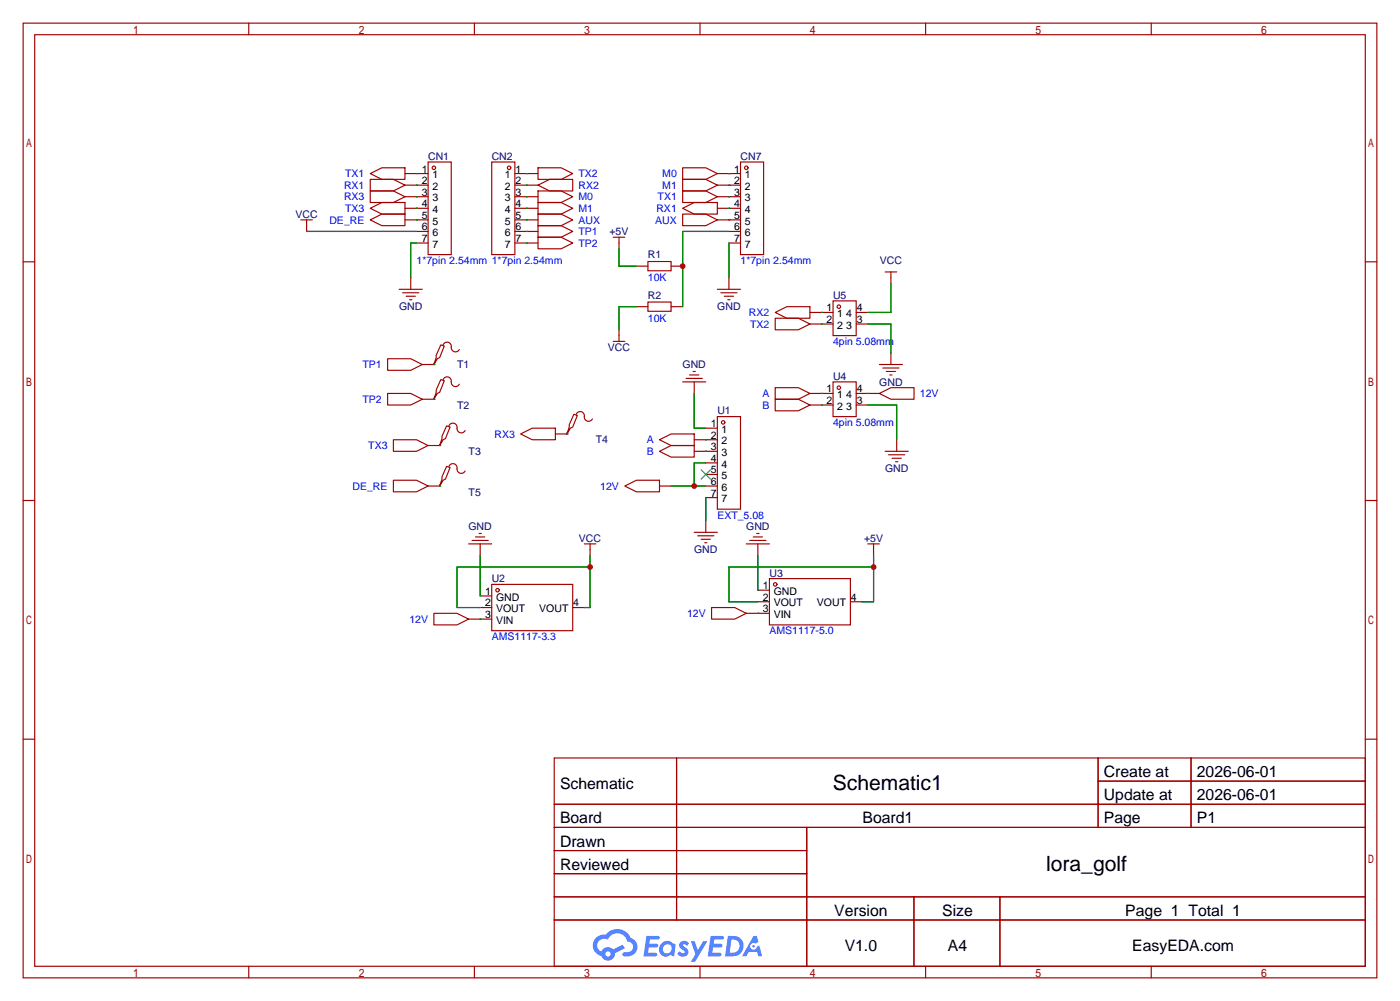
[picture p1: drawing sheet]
<svg xmlns="http://www.w3.org/2000/svg" width="307mm" height="220mm" viewBox="0 0 307 220" stroke-linecap="round" stroke-linejoin="round" font-family="sans-serif">
<g fill="none" stroke="#a10000" stroke-width=".25">
<path d="M5.1 5.1h297.2v209.5h-297.2zM7.6 7.6h292.1v204.5h-292.1zM54.6 5.1v2.5M104.1 5.1v2.5M153.7 5.1v2.5M203.2 5.1v2.5M252.7 5.1v2.5M5.1 57.5h2.5M299.7 57.5h2.6M5.1 109.9h2.5M299.7 109.9h2.6M5.1 162.2h2.5"/>
<path d="M121.7 166.4h178v45.7h-178zM121.7 176.5h178M148.5 166.4v35.5M241.1 166.4v15.2M241.1 171.4h58.6M261.5 166.4v15.2M299.7 162.2h2.6M121.7 181.6h178M121.7 186.7h55.4M121.7 196.8h178M121.7 191.8h55.4M177.1 181.6v30.5"/>
<path d="M200.6 196.8v15.3M219.5 196.8v15.3M54.6 212.1v2.5M104.1 212.1v2.5M121.7 201.9h178M153.7 212.1v2.5M203.2 212.1v2.5M252.7 212.1v2.5"/>
</g>
<g fill="#5487ff">
<path d="M149.4 206.8a1.3 1.3 0 0 1 1.8 .3l-.4 .6a.54 .54 0 0 0-.9-.3l.2 .3a1.28 1.28 0 0 1 .7 2 1.53 1.53 0 0 1-2.1-.3l.5-.6 .8 .4a.31 .31 0 0 0 .3-.2 .31 .31 0 0 0-.3-.4 1.12 1.12 0 0 1-.6-1.8z"/>
<path d="M151.7 206.6h.8l.7 2 1.2-2h.9l-2.7 4.5h-.9l1-1.6z"/>
<path d="M141.9 205.4h2.3a.46 .46 0 0 1 .5 .1 .46 .46 0 0 1 .1 .5l-.4 .2h-1.7l-.2 .9h1.7a.4 .4 0 0 1 .3 .5 .4 .4 0 0 1-.4 .3h-1.7l-.1 1.2h1.3a.46 .46 0 0 1 .5 .1 .46 .46 0 0 1 .1 .5l-.3 .2h-2.6z"/>
<path d="M156 205.4h2.3a.47 .47 0 0 1 .5 .1 .47 .47 0 0 1 .1 .5l-.4 .2h-1.7l-.1 .9h1.6a.4 .4 0 0 1 .3 .5 .4 .4 0 0 1-.4 .3h-1.7l-.1 1.2h1.3a.46 .46 0 0 1 .5 .1 .46 .46 0 0 1 .2 .5l-.4 .2h-2.6z"/>
<path d="M165.4 205.4h.7l.4 1.4-.6 .3a.75 .75 0 0 0-1.2 .3 .75 .75 0 0 0 .5 1.1 .75 .75 0 0 0 1-.7l.5-.3 .6 2.4h-.8l-.3-1h-1.8l-.6 1h-.9z"/>
<path d="M159.8 205.4l-.6 4.5h1.4a2.27 2.27 0 0 0 2.6-2.3 2.27 2.27 0 0 0-2.7-2.2zM160.6 206.2a1.5 1.5 0 0 1 1.8 1.5 1.5 1.5 0 0 1-2 1.4h-.2z"/>
<path d="M145.2 207.1a1.6 1.6 0 0 0-.3 2.2 1.6 1.6 0 0 0 2.3 .2l.8 .4 .3-2.5-.2-.2-.4-.1a1.58 1.58 0 0 0-2.5 0zM145.8 207.6a.98 .98 0 0 1 1.6 .4 .98 .98 0 0 1-1 1.3 .94 .94 0 0 1-.9-.7 .94 .94 0 0 1 .3-1z"/>
<path d="M130.9 205.8a2.37 2.37 0 0 0 1.1 4 1.54 1.54 0 0 0 1.8 1 1.54 1.54 0 0 0 1.2-1.6l2.2-1.1-.5-.7-2.1 1a1.57 1.57 0 0 0-2.6 .5 1.5 1.5 0 0 1-.7-2.1 1.5 1.5 0 0 1 2.2-.5 2.23 2.23 0 0 1 2.2-1.5 2.23 2.23 0 0 1 2 1.9 1.16 1.16 0 0 1 1.3 1.1 1.16 1.16 0 0 1-1.1 1.2h-.7a.47 .47 0 0 0-.6 .4 .47 .47 0 0 0 .5 .5 2.17 2.17 0 0 0 2.5-.9 2.17 2.17 0 0 0-.4-2.7l-.8-.4a3.2 3.2 0 0 0-5.4-.8l-1.1 .1zM132.9 209.4a.6 .6 0 0 1 1.2 0 .6 .6 0 0 1-1.2 0z"/>
<circle cx="165.4" cy="207.7" r=".28"/>
</g>
<g fill="none" stroke="#a10000" stroke-width=".25">
<path d="M81.3 38.1l2.5-1.3h5.1v2.6h-5.1zM81.3 39.4h5.1l2.5 1.2-2.5 1.3h-5.1zM88.9 38.1h5.1M94 35.6h5.1v20.3h-5.1zM107.9 35.6h5.1v20.3h-5.1zM113 38.1h5.1M118.1 36.8h5.1l2.5 1.3-2.5 1.3h-5.1zM149.9 36.8h5l2.6 1.3-2.6 1.3h-5zM149.9 39.4h5l2.6 1.2-2.6 1.3h-5zM157.5 38.1h5.1M162.6 35.6h5v20.3h-5zM66 48.3h2.6"/>
<path d="M67.3 48.3v2.5M81.3 41.9h5.1l2.5 1.3-2.5 1.2h-5.1zM81.3 45.7l2.5-1.3h5.1v2.6h-5.1zM81.3 48.3l2.5-1.3h5.1v2.5h-5.1zM88.9 40.6h5.1M88.9 43.2h5.1M88.9 45.7h5.1M88.9 48.3h5.1M91.4 50.8h2.6M91.4 53.3h2.6M113 40.6h5.1M113 43.2h5.1"/>
<path d="M113 45.7h5.1M113 48.3h5.1M113 50.8h5.1M113 53.3h5.1M118.1 40.6l2.5-1.2h5.1v2.5h-5.1zM118.1 41.9h5.1l2.5 1.3-2.5 1.2h-5.1zM118.1 44.4h5.1l2.5 1.3-2.5 1.3h-5.1zM118.1 47h5.1l2.5 1.3-2.5 1.2h-5.1zM118.1 49.5h5.1l2.5 1.3-2.5 1.3h-5.1zM118.1 52.1h5.1l2.5 1.2-2.5 1.3h-5.1zM134.6 52.1h2.6M135.9 52.1v2.5"/>
<path d="M139.7 58.4h2.5M142.2 57.4h5.1v2h-5.1zM147.3 58.4h2.6M149.9 41.9h5l2.6 1.3-2.6 1.2h-5zM149.9 45.7l2.5-1.3h5.1v2.6h-5.1zM149.9 47h5l2.6 1.3-2.6 1.2h-5zM157.5 40.6h5.1M157.5 43.2h5.1M157.5 45.7h5.1M157.5 48.3h5.1M160 50.8h2.6M160 53.3h2.6"/>
<path d="M194.3 59.7h2.5M195.6 59.7v2.5M85.1 78.7h5.1l2.5 1.3-2.5 1.3h-5.1zM87.6 63.5h5.1M88.4 64.3h3.5M89.2 65h2M89.9 65.8h.5M90.2 61v2.5M95.2 79.8v.2M96.8 75.7l.7 .2-1 2.6-.5 .2-.8 1.3 .6-1.5v-.5zM97.3 75.7a.93 .93 0 0 1 1.1-.6 .93 .93 0 0 1 .7 1.1 .94 .94 0 0 0 .6 1 .94 .94 0 0 0 1.1-.5M134.6 74.9h2.6"/>
<path d="M135.9 72.4v2.5M139.7 67.3h2.5M142.2 66.3h5.1v2h-5.1zM147.3 67.3h2.6M157.5 63.5h5.1M158.2 64.3h3.6M159 65h2M159.8 65.8h.5M160 61v2.5M170.2 69.8h5.1l2.5 1.3-2.5 1.3h-5.1zM170.2 68.6l2.5-1.3h5.1v2.5h-5.1zM177.8 68.6h5.1"/>
<path d="M177.8 71.1h5.1M182.9 66h5.1v7.7h-5.1zM188 68.6h2.5M188 71.1h2.5M195.6 77.5v2.5M85.1 86.4h5.1l2.5 1.2-2.5 1.3h-5.1zM86.4 96.5h5l2.6 1.3-2.6 1.3h-5zM92.7 80h2.5M92.7 87.6h2.5M94 97.8h2.5M95.2 87.4v.2M96.5 97.5v.3"/>
<path d="M96.8 83.3l.7 .3-1 2.5-.5 .3-.8 1.2 .6-1.5v-.5zM97.3 83.3a.93 .93 0 0 1 1.1-.6 .93 .93 0 0 1 .7 1.1 .94 .94 0 0 0 .6 1 .94 .94 0 0 0 1.1-.5M98 93.5l.8 .2-1 2.6-.5 .2-.8 1.3 .5-1.5v-.5zM98.6 93.5a.93 .93 0 0 1 1.1-.6 .93 .93 0 0 1 .6 1.1 .94 .94 0 0 0 .7 1 .94 .94 0 0 0 1.1-.5M114.3 95.2l2.5-1.2h5.1v2.5h-5.1zM121.9 95.2h2.6M124.5 95v.2M126 90.9l.7 .3-1 2.5-.5 .3-.7 1.2 .5-1.5v-.5zM126.5 90.9a.93 .93 0 0 1 1.1-.5 .93 .93 0 0 1 .7 1 .94 .94 0 0 0 .6 1 .94 .94 0 0 0 1.1-.5M144.8 96.5l2.5-1.3h5.1v2.6h-5.1zM144.8 99.1l2.5-1.3h5.1v2.5h-5.1zM149.9 83.8h5"/>
<path d="M150.6 83.1h3.6M151.4 82.3h2M152.1 81.5h.6M152.4 96.5h5.1M152.4 99.1h5.1M152.4 83.8v2.6M154.9 94h2.6M157.5 91.4h5.1v20.4h-5.1zM170.2 85.1h5.1l2.5 1.3-2.5 1.2h-5.1zM170.2 87.6h5.1l2.5 1.3-2.5 1.3h-5.1zM177.8 86.4h5.1M177.8 88.9h5.1"/>
<path d="M182.9 83.8h5.1v7.6h-5.1zM188 86.4h5M188 88.9h2.5M193 86.4l2.6-1.3h5.1v2.5h-5.1zM193 80h5.1M193.8 80.8h3.6M194.3 99.1h5.1M194.6 81.5h2M195.1 99.8h3.5M195.3 82.3h.5M196.8 96.5v2.6M86.4 105.4h5l2.6 1.3-2.6 1.2h-5z"/>
<path d="M94 106.7h2.5M96.5 106.4v.3M98 102.4l.8 .2-1 2.6-.5 .2-.8 1.3 .5-1.5v-.6zM98.6 102.4a.93 .93 0 0 1 1.1-.6 .93 .93 0 0 1 .6 1.1 .94 .94 0 0 0 .7 1 .94 .94 0 0 0 1.1-.5M102.9 119.4h5M103.6 118.6h3.6M104.4 117.9h2M105.2 117.1h.5M105.4 119.4v2.5M128.3 119.4h2.5M129.5 119.4v2.5M137.2 106.7l2.5-1.3h5.1v2.5h-5.1z"/>
<path d="M144.8 106.7h2.5M152.4 116.8h5.1M153.2 117.6h3.5M153.9 118.4h2.1M154.7 119.1h.5M154.9 101.6h2.6M154.9 104.1h2.6M154.9 106.7h2.6M154.9 109.2h2.6M154.9 114.3v2.5M163.8 119.4h5.1M164.6 118.6h3.5"/>
<path d="M165.4 117.9h2M166.1 117.1h.5M166.4 119.4v2.5M190.5 119.4h2.5M191.8 119.4v2.5M195.8 100.6h2.1M196.6 101.3h.5M95.2 134.6h5.1l2.6 1.3-2.6 1.3h-5.1zM102.9 135.9h5M105.4 130.8h2.5M105.4 133.3h2.5M107.9 128.3h17.8v10.1h-17.8z"/>
<path d="M125.7 133.3h2.6M156.2 133.3h5.1l2.5 1.3-2.5 1.3h-5.1zM163.8 134.6h5.1M166.4 129.5h2.5M166.4 132.1h2.5M168.9 127h17.8v10.2h-17.8zM186.7 132.1h2.5"/>
<circle cx="95.2" cy="36.8" r=".38"/>
<circle cx="111.8" cy="36.8" r=".38"/>
<circle cx="163.8" cy="36.8" r=".38"/>
<circle cx="184.1" cy="67.3" r=".38"/>
<circle cx="158.7" cy="92.7" r=".38"/>
<circle cx="184.1" cy="85.1" r=".38"/>
<circle cx="109.2" cy="129.5" r=".38"/>
<circle cx="170.2" cy="128.3" r=".38"/>
</g>
<path d="M153.9 103.1l2.1 2.1M156 103.1l-2.1 2.1" fill="none" stroke="#3c3" stroke-width=".25"/>
<g fill="none" stroke="#008700" stroke-width=".25">
<path d="M91.4 38.1h.1M115.6 38.1h.1M160 38.1h.1M67.3 50.8h24.1M91.4 40.6h.1M91.4 43.2h.1M91.4 45.7h.1M91.4 48.3h.1M91.4 53.3h-1.2v7.7M115.6 40.6h.1M115.6 43.2h.1M115.6 45.7h.1"/>
<path d="M115.6 48.3h.1M115.6 50.8h.1M115.6 53.3h.1M135.9 54.6v3.8h3.8M160 40.6h.1M160 43.2h.1M160 45.7h.1M160 48.3h.1M160 50.8h-10.1v16.5M160 53.3v7.7M139.7 67.3h-3.8v5.1M180.3 71.1h.1"/>
<path d="M180.3 68.6h.1M190.5 71.1h5.1v6.4M195.6 62.2v6.4h-5.1M95.2 80h.1M95.2 87.6h.1M96.5 97.8h.1M124.5 95.2h.1M152.4 86.4v7.6h2.5M154.9 96.5h.1M154.9 99.1h.1M180.3 86.4h.1M180.3 88.9h.1"/>
<path d="M190.5 86.4h.1M190.5 88.9h6.3v7.6M96.5 106.7h.1M147.3 106.7h7.6M154.9 101.6h-2.5v5.1M154.9 109.2v5.1M105.4 135.9h.1M105.4 121.9v8.9M129.5 124.5h-29.2v8.8h5.1M129.5 121.9v11.4h-1.2M166.4 134.6h.1M166.4 121.9v7.6"/>
<path d="M191.8 124.5h-31.8v7.6h6.4M191.8 121.9v10.2h-2.6"/>
</g>
<g fill="#c00">
<circle cx="149.9" cy="58.4" r=".63"/>
<circle cx="152.4" cy="106.7" r=".63"/>
<circle cx="129.5" cy="124.5" r=".63"/>
<circle cx="191.8" cy="124.5" r=".63"/>
</g>
<g font-size="4.6">
<text x="182.9" y="173.5">Schematic1</text>
<text x="229.7" y="191.3">lora_golf</text>
</g>
<g font-size="3.5">
<text x="122.9" y="173.1">Schematic</text>
<text x="242.3" y="170.6">Create at</text>
<text x="262.7" y="170.6">2026-06-01</text>
<text x="242.3" y="175.7">Update at</text>
<text x="262.7" y="175.7">2026-06-01</text>
<text x="122.9" y="180.7">Board</text>
<text x="122.9" y="185.8">Drawn</text>
<text x="189.3" y="180.7">Board1</text>
<text x="242.3" y="180.7">Page</text>
<text x="262.7" y="180.7">P1</text>
<text x="122.9" y="190.9">Reviewed</text>
<text x="183.1" y="201.1">Version</text>
<text x="206.8" y="201.1">Size</text>
<text x="247" y="201.1">Page 1 Total 1</text>
<text x="185.4" y="208.7">V1.0</text>
<text x="208.1" y="208.7">A4</text>
<text x="248.6" y="208.7">EasyEDA.com</text>
</g>
<g font-size="2.3" fill="#000080">
<text x="94" y="35.1">CN1</text>
<text x="107.9" y="35.1">CN2</text>
<text x="162.6" y="35.1">CN7</text>
<text x="64.9" y="47.8">VCC</text>
<text x="133.8" y="51.6">+5V</text>
<text x="142.2" y="56.7">R1</text>
<text x="193.1" y="58">VCC</text>
<text x="142.2" y="65.6">R2</text>
<text x="182.9" y="65.6">U5</text>
<text x="87.6" y="68.1">GND</text>
<text x="157.5" y="68.1">GND</text>
<text x="133.5" y="77">VCC</text>
<text x="100.3" y="80.8">T1</text>
<text x="149.8" y="80.8">GND</text>
<text x="182.9" y="83.4">U4</text>
<text x="100.3" y="89.7">T2</text>
<text x="193" y="84.6">GND</text>
<text x="157.5" y="91">U1</text>
<text x="102.9" y="99.9">T3</text>
<text x="130.8" y="97.3">T4</text>
<text x="194.3" y="103.7">GND</text>
<text x="102.9" y="108.8">T5</text>
<text x="102.8" y="116.4">GND</text>
<text x="127.1" y="118.9">VCC</text>
<text x="163.8" y="116.4">GND</text>
<text x="189.7" y="118.9">+5V</text>
<text x="152.4" y="121.5">GND</text>
<text x="107.9" y="127.8">U2</text>
<text x="168.9" y="126.5">U3</text>
</g>
<g font-size="2.3" fill="#00f">
<text x="75.5" y="41.4">RX1</text>
<text x="75.8" y="38.9">TX1</text>
<text x="127" y="38.9">TX2</text>
<text x="127" y="41.4">RX2</text>
<text x="145.4" y="38.9">M0</text>
<text x="145.4" y="41.4">M1</text>
<text x="75.5" y="44">RX3</text>
<text x="75.8" y="46.5">TX3</text>
<text x="127" y="44">M0</text>
<text x="127" y="46.5">M1</text>
<text x="144.1" y="46.5">RX1</text>
<text x="144.4" y="44">TX1</text>
<text x="72.3" y="49.1">DE_RE</text>
<text x="127" y="49.1">AUX</text>
<text x="127" y="51.6">TP1</text>
<text x="143.8" y="49.1">AUX</text>
<text x="91.4" y="58">1*7pin 2.54mm 1*7pin 2.54mm</text>
<text x="127" y="54.1">TP2</text>
<text x="162.6" y="58">1*7pin 2.54mm</text>
<text x="142.2" y="61.8">10K</text>
<text x="142.2" y="70.7">10K</text>
<text x="164.4" y="69.4">RX2</text>
<text x="164.7" y="71.9">TX2</text>
<text x="182.9" y="75.7">4pin 5.08mm</text>
<text x="79.6" y="80.8">TP1</text>
<text x="79.6" y="88.4">TP2</text>
<text x="167.4" y="87.2">A</text>
<text x="167.4" y="89.7">B</text>
<text x="201.9" y="87.2">12V</text>
<text x="182.9" y="93.5">4pin 5.08mm</text>
<text x="80.9" y="98.6">TX3</text>
<text x="108.5" y="96.1">RX3</text>
<text x="142" y="97.3">A</text>
<text x="142" y="99.9">B</text>
<text x="77.4" y="107.5">DE_RE</text>
<text x="131.8" y="107.5">12V</text>
<text x="157.5" y="113.8">EXT_5.08</text>
<text x="89.9" y="136.7">12V</text>
<text x="150.8" y="135.4">12V</text>
<text x="107.9" y="140.5">AMS1117-3.3</text>
<text x="168.9" y="139.2">AMS1117-5.0</text>
</g>
<g font-size="2.3">
<text x="92.6" y="37.9">1</text>
<text x="92.6" y="40.4">2</text>
<text x="94.9" y="39.1">1</text>
<text x="94.9" y="41.7">2</text>
<text x="110.8" y="39.1">1</text>
<text x="110.8" y="41.7">2</text>
<text x="113.2" y="37.9">1</text>
<text x="113.2" y="40.4">2</text>
<text x="161.1" y="37.9">1</text>
<text x="161.1" y="40.4">2</text>
<text x="163.5" y="39.1">1</text>
<text x="163.5" y="41.7">2</text>
<text x="92.6" y="43">3</text>
<text x="92.6" y="45.5">4</text>
<text x="94.9" y="44.2">3</text>
<text x="94.9" y="46.8">4</text>
<text x="110.8" y="44.2">3</text>
<text x="110.8" y="46.8">4</text>
<text x="113.2" y="43">3</text>
<text x="113.2" y="45.5">4</text>
<text x="161.1" y="43">3</text>
<text x="161.1" y="45.5">4</text>
<text x="163.5" y="44.2">3</text>
<text x="163.5" y="46.8">4</text>
<text x="92.6" y="48">5</text>
<text x="92.6" y="50.6">6</text>
<text x="92.6" y="53.1">7</text>
<text x="94.9" y="49.3">5</text>
<text x="94.9" y="51.8">6</text>
<text x="110.8" y="49.3">5</text>
<text x="110.8" y="51.8">6</text>
<text x="113.2" y="48">5</text>
<text x="113.2" y="50.6">6</text>
<text x="113.2" y="53.1">7</text>
<text x="161.1" y="48">5</text>
<text x="161.1" y="50.6">6</text>
<text x="161.1" y="53.1">7</text>
<text x="163.5" y="49.3">5</text>
<text x="163.5" y="51.8">6</text>
<text x="94.9" y="54.4">7</text>
<text x="110.8" y="54.4">7</text>
<text x="163.5" y="54.4">7</text>
<text x="181.5" y="68.4">1</text>
<text x="181.5" y="70.9">2</text>
<text x="183.8" y="69.6">1</text>
<text x="185.7" y="69.6">4</text>
<text x="188.1" y="70.9">3</text>
<text x="188.1" y="68.4">4</text>
<text x="183.8" y="72.2">2</text>
<text x="185.7" y="72.2">3</text>
<text x="181.5" y="86.1">1</text>
<text x="181.5" y="88.7">2</text>
<text x="183.8" y="87.4">1</text>
<text x="183.8" y="89.9">2</text>
<text x="185.7" y="89.9">3</text>
<text x="185.7" y="87.4">4</text>
<text x="188.1" y="88.7">3</text>
<text x="188.1" y="86.1">4</text>
<text x="156.1" y="93.8">1</text>
<text x="158.4" y="95">1</text>
<text x="156.1" y="96.3">2</text>
<text x="156.1" y="98.8">3</text>
<text x="156.1" y="101.4">4</text>
<text x="158.4" y="97.6">2</text>
<text x="158.4" y="100.1">3</text>
<text x="156.1" y="103.9">5</text>
<text x="156.1" y="106.5">6</text>
<text x="158.4" y="102.6">4</text>
<text x="158.4" y="105.2">5</text>
<text x="158.4" y="107.7">6</text>
<text x="156.1" y="109">7</text>
<text x="158.4" y="110.3">7</text>
<text x="106.5" y="130.6">1</text>
<text x="108.9" y="131.9">GND</text>
<text x="167.5" y="129.3">1</text>
<text x="167.5" y="131.9">2</text>
<text x="169.8" y="130.6">GND</text>
<text x="186.8" y="131.9">4</text>
<text x="106.5" y="133.1">2</text>
<text x="106.5" y="135.7">3</text>
<text x="108.9" y="134.4">VOUT</text>
<text x="108.9" y="136.9">VIN</text>
<text x="118.4" y="134.4">VOUT</text>
<text x="125.9" y="133.1">4</text>
<text x="167.5" y="134.4">3</text>
<text x="169.8" y="133.1">VOUT</text>
<text x="169.8" y="135.7">VIN</text>
<text x="179.3" y="133.1">VOUT</text>
</g>
</svg>
